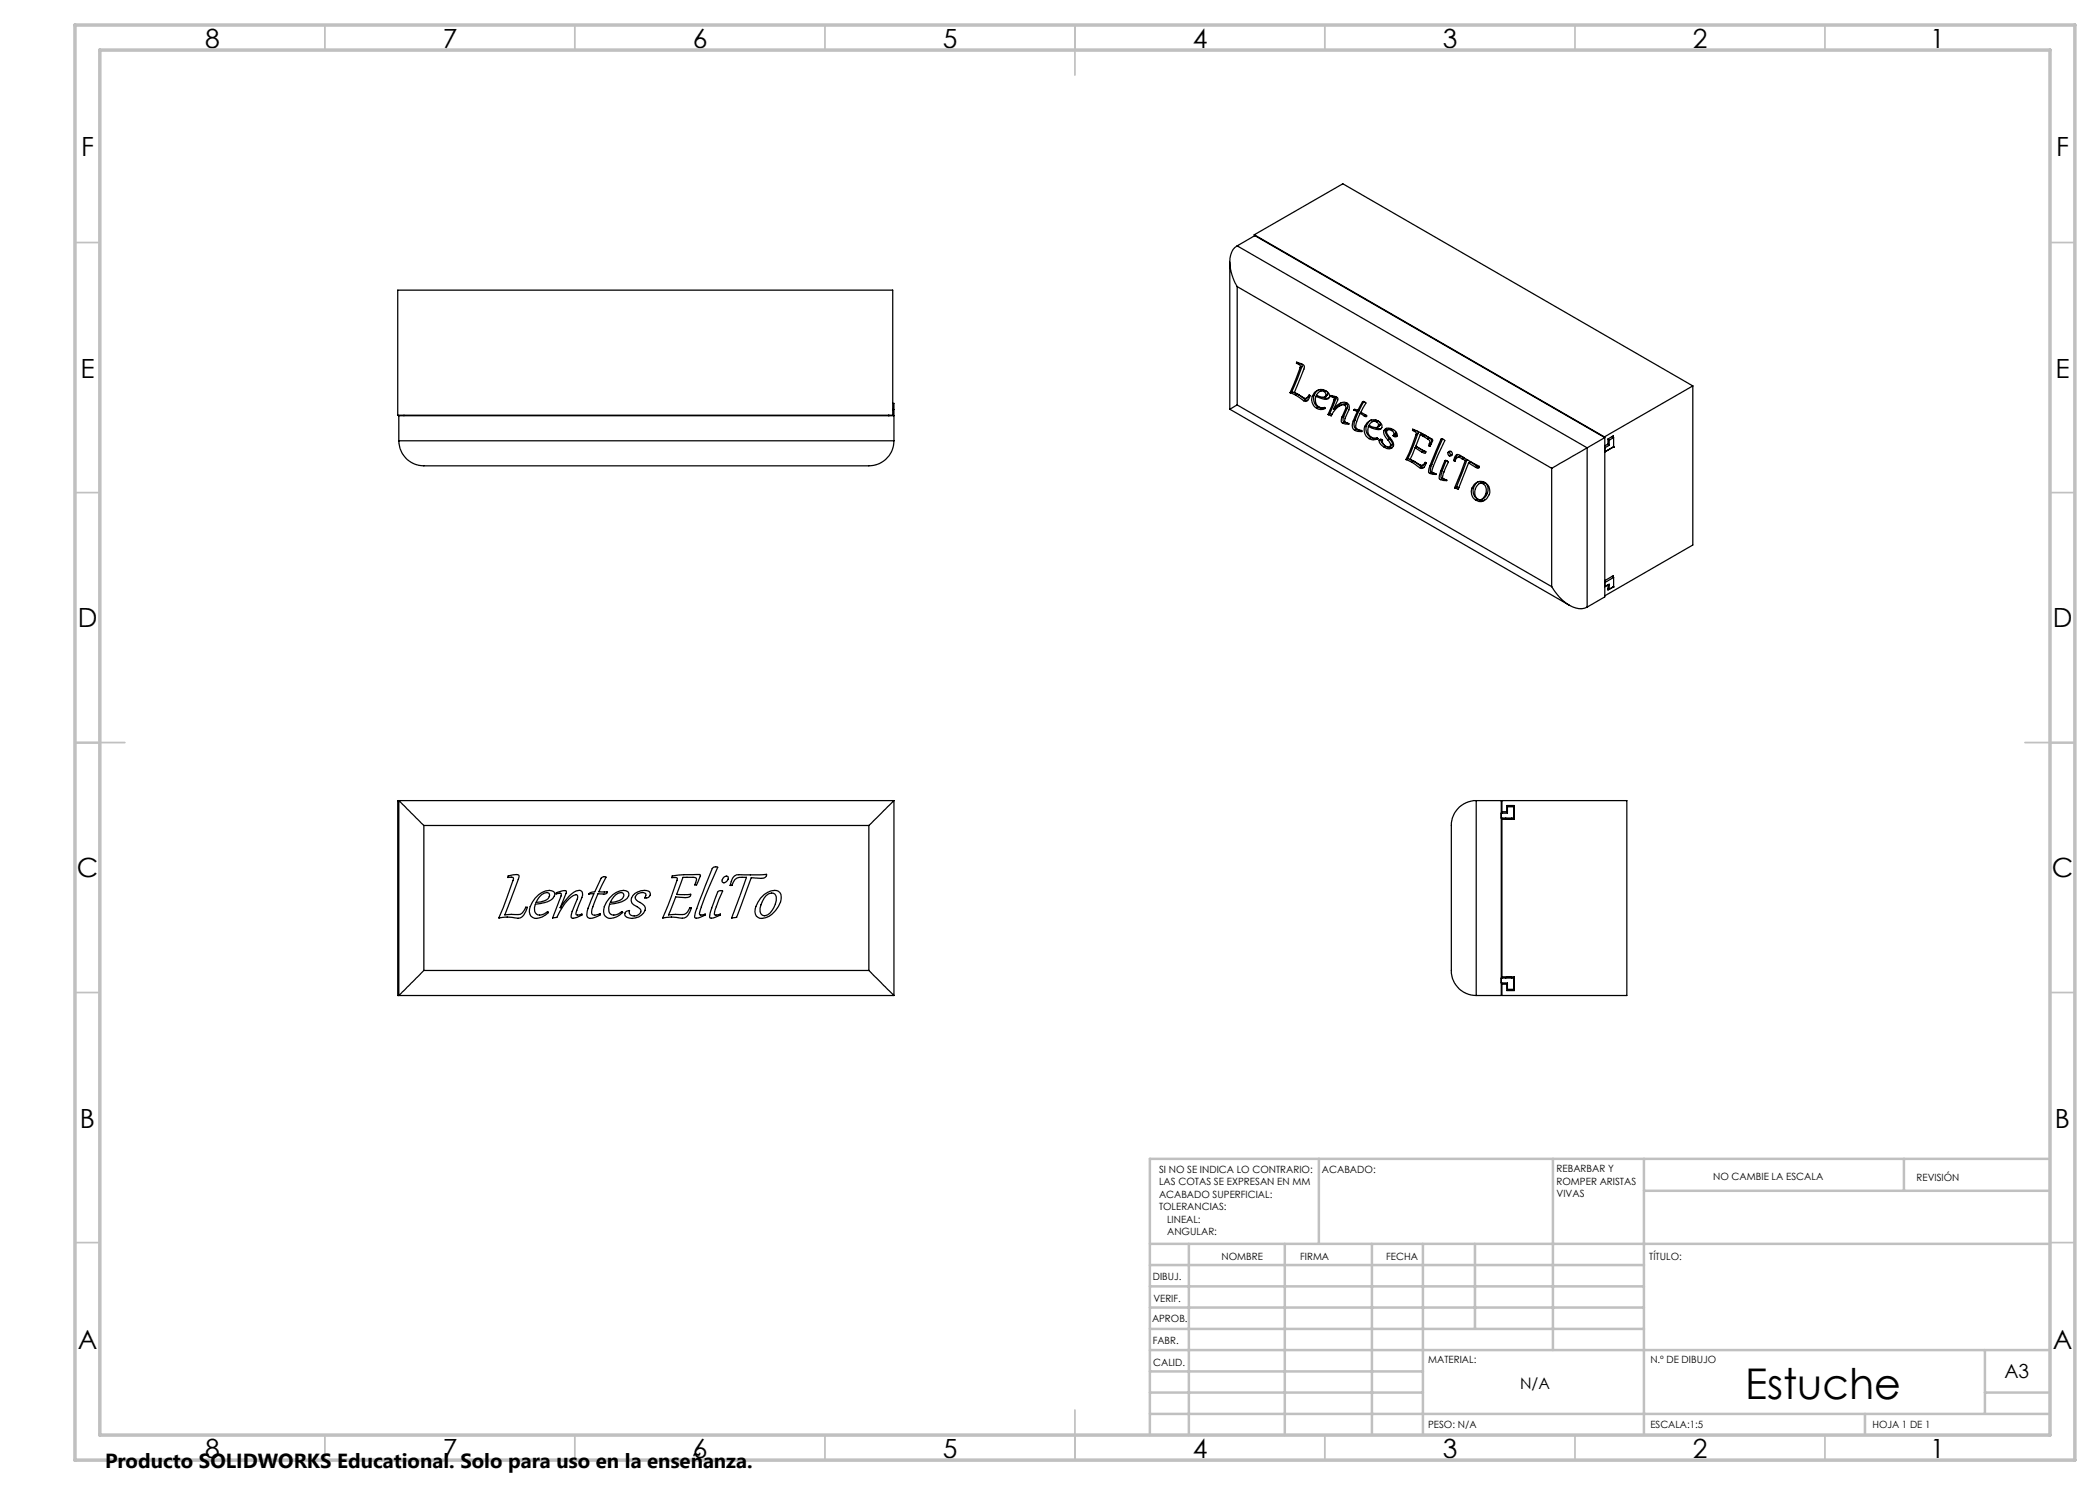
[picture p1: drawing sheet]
<svg xmlns="http://www.w3.org/2000/svg" width="420mm" height="297mm" viewBox="0 0 420 297" stroke-linecap="round" stroke-linejoin="round" font-family="sans-serif">
<g fill="none" stroke="#000" stroke-width=".25">
<path d="M79.6 58h98.9v25h-98.9zM246 52.4v29.4M247.4 49.2a3.8 3.8 0 0 0-1.4 4l.1 .8a10.5 10.5 0 0 0 1.3 3.3M247.4 57.3l62.9 36.4M247.4 49.2l70 40.4M247.4 49.2l3.6-2.1 70 40.4M247.4 57.3v23.7M250.9 47v.2M250.9 47l70 40.4M250.9 47l17.7-10.2 70 40.4M258 78.5l.1 .1M258.1 78.6l1.1 .5"/>
<path d="M258.4 78.3h.1M258.4 78.3l-.4 .2M258.4 78.3l.5 .2M258.4 78.3l-.3 .3M258.9 78.5l2.1 1.2 .5-.2 .3-.5 .2 .1a1.2 1.2 0 0 1-.9 1.2l-.4-.2M259.1 78.6l.4 .2M259.2 79.1l1.5 1M259.3 72.7v-.3l1.2 .5 .4 .5-2 5.1M259.3 72.7l.5 .2M259.5 78.8l1.6 1.1M259.5 78.8l-.3 .3M259.6 72.5l-.3 .2"/>
<path d="M259.8 72.9l.3 .3-.1 .4M260 73.6l-2 4.9M260.1 72.7l-.3 .2M260.2 72.8l.2 .2v.3M260.4 73.3l-2 5M260.4 73.3l-.4 .3M261.1 79.9l.4 .1M261.1 79.9l-.4 .2M262 79.1l-.7 .5M262.5 79.2a1.8 1.8 0 0 1 1.7-1.3 1.8 1.8 0 0 1 1.7 1.2 .85 .85 0 0 1-.5 .8 .85 .85 0 0 1-.9-.1l-1.3-.5M262.5 79.2a2.06 2.06 0 0 0 .8 2.5M262.8 79.1a2.03 2.03 0 0 0 .9 2.4"/>
<path d="M262.8 79.1l-.3 .1M263.2 79.3a1.51 1.51 0 0 0 .1 1.7 1.51 1.51 0 0 0 1.6 .5l.1 .2a1.67 1.67 0 0 1-1.7 0M263.5 79.1l-.3 .2M263.8 78l-.5 .2-.5 .9M264.5 79.4l.8 .3 .4-.1M264.7 78l-.8 .3M264.8 78.3a1.12 1.12 0 0 0-1.5 .8l1.2 .4 .4-.1 .2-.2M264.8 78.3l.3 .4v.5M265.1 78.1l-.3 .2M265.3 79.2l-.3 .2M265.4 78.3l.1 .7M265.5 79l-.2 .2"/>
<path d="M265.5 79l-.4 .2M266.1 79.3v-.2l.7 .1 .5 .2 .3 .3-.9 2.2M266.1 79.3l.6 .2M266.4 79.1l-.3 .2M266.7 79.5l.2 .3-.1 .2M266.7 79.5l.3-.2 .2 .2v.3M267.2 79.8l-1.2 2.9M267.2 79.8l-.4 .2M338.6 77.2l-17.7 10.2M338.6 77.2v31.8l-17.6 10.2M79.8 88.2a5 5 0 0 0 5 5h89a5 5 0 0 0 5-5M79.8 88.2h99"/>
<path d="M80.8 83v.1M177.8 83v.1M178.5 80.7h.3v7.5M178.5 81.9h.3M178.8 83.1h-99v5.1M246 81.8l67.9 39.3M247.4 81l-1.4 .8M247.4 81l62.9 36.3M263.7 81.5l.8 .2 .5-.1M263.7 81.5l-.4 .2M265.6 82.9h.1M266 82.7l.4 .2"/>
<path d="M266 82.7l-.4 .2M266 82.7l-.3 .2M266.7 81.9a2.35 2.35 0 0 1 2.6-1.3l.4 .3a1.3 1.3 0 0 1-.1 1.5l-.6 1.2-.1 .7 .9 .4v.1l-1.3-.2M266.8 80l-1.2 2.9M268.2 80.6l-1.5 1.3M268.4 83.4l-.1 .9 .2 .3M268.7 83.3l-.1 .8 .3 .3M268.7 83.3l-.3 .1M268.9 84.4l.6 .2M268.9 84.4l-.4 .2M268.9 81a2.54 2.54 0 0 0-2.3 1.4l-.4 .8-.5-.3M268.9 81l.3 .4-.1 .4"/>
<path d="M269.1 81.8l-.7 1.6M269.2 80.8l.3 .4v.4M269.2 80.8l-.4-.1-.9 .5M269.2 80.8l-.3 .2M269.5 81.6l-.8 1.7M269.5 81.6l-.4 .2M270.7 84.2a1.37 1.37 0 0 0 .3 1.9M270.8 81.9h.4l.4 .2M270.8 82l.7 .3M270.8 81.9v.1M270.9 81.9h-.1M270.9 81.9l-.1 .1"/>
<path d="M271 86.1l1.4 .2-.1-.2M271 84a1.34 1.34 0 0 0 .3 1.9M271 84l-.3 .2M271.3 85.9l1 .2M271.3 85.9l-.3 .2M271.5 82.3l-.8 1.9M271.6 82.1h.2M271.8 82.1l-.8 1.9M271.8 82.1l-.3 .2M272 82.7l-.7 1.7a1.07 1.07 0 0 0-.1 1.2 1.07 1.07 0 0 0 1.1 .5M272 82.7l.9 .5M272.3 82.5l-.3 .2"/>
<path d="M272.5 80.4l.2-.1 .5 .3-1 1.8 1.1 .7-.1 .3-.3-.2M272.5 80.4l-.9 1.7M272.7 80.3l-.2 .1M272.8 80.3l-.9 1.6-.3 .2M272.9 85.3a2.02 2.02 0 0 0 .9 2.4M273.2 83l-.3 .2M273.3 85.1a2.02 2.02 0 0 0 .9 2.4M273.3 85.1l-.4 .2M273.7 85.3a1.55 1.55 0 0 0 .1 1.7 1.55 1.55 0 0 0 1.6 .6l.1 .2M273.8 87.7a1.67 1.67 0 0 0 1.7 .1M273.9 85.2l-.2 .1M274.2 87.5l.8 .3 .5-.1"/>
<path d="M274.2 87.5l-.4 .2M274.2 84l-.4 .3-.5 .8M275.1 85.5l.7 .2h.5M275.2 84l-.8 .3M275.3 84.4l.4 .4v.4M275.3 84.4a1.03 1.03 0 0 0-1.5 .7l1.2 .4h.4l.3-.3M275.5 87.8h.1M275.6 84.2l-.3 .2M275.7 84.2a1.02 1.02 0 0 1 .5 1.6 3 3 0 0 1-2.5-.5M275.7 84.2a1.86 1.86 0 0 0-2.8 1.1M275.8 88l.4-.1 .3 .1a1.21 1.21 0 0 0 1.5 1.3l.1-.2M275.8 88l.1 .5 .3 .4 .7 .6"/>
<path d="M275.8 88l.4-.2v.5l.6 .7M275.8 85.3l-.3 .2M275.9 84.4l.1 .6M276 85l-.2 .2M276 85l-.3 .2M276.8 86.1a1.38 1.38 0 0 1 2.1 0l.5 .7v.4M276.8 86.1a1.86 1.86 0 0 0 .7 1.8M277.1 85.9a1.94 1.94 0 0 0 .8 1.9M277.1 85.9l-.3 .2M277.2 89.3l-.3 .2M277.3 85.7l-.2 .2M277.5 89.4l.7 .2 .3-.1"/>
<path d="M277.5 87.9l.6 .8v.4M277.8 85.8l-.3 .2M277.9 87.8l.5 .7v.4M277.9 87.8l-.4 .1M278.2 85.8h-.3M278.3 86.1l-.6-.2a.45 .45 0 0 0-.4 .6l.7 1a1.87 1.87 0 0 1 .7 1.7 1.18 1.18 0 0 1-1.8 .3M278.3 86.1l.5 .4v.4M278.4 88.9l-.5 .5M278.4 88.9l-.3 .2M278.6 87.1l.3 .2M278.6 87.1h.1M278.6 85.9l-.3 .2"/>
<path d="M278.8 86.9l-.2 .2M279 86.9l.2 .2M279 86.9h.1M279 86.9l-.4 .2M279.1 86.3l.1 .4M279.2 86.7l-.2 .2M279.2 86.7l-.4 .2M279.2 87.1l.2 .1M279.2 87.1l-.3 .2M279.4 87.2l-.2 .2-.3-.1M281.2 91.9h.1M281.2 91.9l1.2 .6"/>
<path d="M281.6 91.7h.1M281.6 91.7l-.4 .2M281.6 91.7l.4 .2M282.3 92l.5 .2M282.4 92.5l1.6 1.1M282.5 86.1v-.3l1 .4 2.9 1.6 .1 .4-.5 1.1-.2-.2M282.5 86.1l.4 .2M282.8 92.2l1.5 1.2M282.8 85.9l-.3 .2M282.8 92.2l-.4 .3M282.9 86.3l.3 .2v.4M283 89.5l-1 2.4 2.4 1.2 .3-.1 .3-.5 .3 .1a1.11 1.11 0 0 1-1 1.1l-.3-.1"/>
<path d="M283 89.5l1.4 .9M283.2 86.9l-2 5M283.2 86.1l-.3 .2M283.4 89.4l-.4 .1M283.5 86.3l.1 .4M283.6 86.7l-2 5M283.6 86.7l-.4 .2M283.7 89.6l1 .6M284.1 86.9l-.9 2.3 2 1.1-.2 .4-.6-.3M284.1 86.9l.4 .3M284.1 86.9l.3-.2 .5 .3M284.3 93.4l.5 .1"/>
<path d="M284.3 93.4l-.3 .2M284.5 87.2l.2 .1M284.7 87.3l.8 .5M284.7 90.2l.5 .2M284.7 90.2l-.3 .2M284.9 87l.1 .1M284.9 87l-.4 .2M284.9 92.8l-.3 .2M285 87.1l.9 .5M285 87.1l-.3 .2M285.2 92.5l-.3 .3M285.5 87.8l.5 .4-.1 .6"/>
<path d="M285.9 88.8l-.1 .3M285.9 87.6l.4 .3-.1 .7M285.9 87.6l-.4 .2M286 93.1l-.3 1.2 .1 .2 .2 .2M286.1 88.9v.1M286.1 88.9l-.3 .2M286.2 88.6l-.1 .3M286.2 88.6l-.3 .2M286.3 94.5l.6 .2M286.3 94.5l-.3 .2M286.3 92.9l-.2 1.2 .2 .4M286.3 92.9l-.3 .2"/>
<path d="M288.1 94.3l-.3 1.2 .1 .3 .2 .1M288.2 87.9l.2-.1 .6 .3a23.2 23.2 0 0 0-2.6 6.1l.1 .3 .7 .3v.1l-1.2-.2M288.2 87.9l-2.2 5.2M288.4 87.8l-.2 .1M288.4 95.7l.6 .2M288.4 95.7l-.3 .2M288.5 94.1l-.3 1.2 .2 .4M288.5 94.1l-.4 .2M288.5 87.8l-2.2 5.1M289 92.2l.4-.1 .3 .3-1.1 2.4a.76 .76 0 0 0 0 .8 .76 .76 0 0 0 .7 .4v.1h-.7l-.5-.2M289 92.2l-.9 2.1M289.1 92.1l-.1 .1"/>
<path d="M289.2 92.1l-.7 2M289.6 90.5a.46 .46 0 0 1 .6-.2 .46 .46 0 0 1 .2 .6 .46 .46 0 0 1-.6 .3M289.6 90.5v.4l.2 .3M289.6 90.5l.4-.2-.1 .3 .3 .3M290.2 90.9l.2 .1M290.2 90.9l-.4 .3M290.9 91.5l.4-.6 .7 .1 3.9 2.3-.2 .3-.5-.1M290.9 91.5l-.2 .6M290.9 97.5l.1 .1M291.3 91.4l-.2 .5-.4 .2M291.3 91.4l-.4 .1M291.3 97.3l.1 .1"/>
<path d="M291.3 97.3l-.4 .2M291.4 97.4l.4 .1M291.4 97.4l-.4 .2M291.5 91.5a.86 .86 0 0 1 1.3 0l-.4 .3M291.5 90.9l-.2 .5M292.4 91.8a.81 .81 0 0 0-.9-.3 .81 .81 0 0 0-.5 .7l-.3-.1M292.4 91.8l.7 .3M293.1 92.1l-2.2 5.4M293.1 92.1l.3-.2-2.1 5.4M293.7 92.6l-2.1 5.3-.6-.3M293.7 92.6l1.5 .9M293.7 92.6l.4-.2 1.4 .9"/>
<path d="M294.4 97.7a1.89 1.89 0 0 1 2.8-1 1.89 1.89 0 0 1 .2 3 1.58 1.58 0 0 1-2.2 .3M294.4 97.7a1.96 1.96 0 0 0 .8 2.3M294.7 97.5a2.04 2.04 0 0 0 .9 2.4M294.7 97.5l-.3 .2M295.5 93.3l-.3 .2M295.5 93.3l.4 .1M295.6 99.9l.5 .2 .8-.1M295.6 99.9l-.4 .1M295.7 96.3l-.5 .4-.5 .8M296.6 96.7l.2 .2a1.75 1.75 0 0 1 .3 1.9M296.6 96.7a1.16 1.16 0 0 0-1.5 1.1 1.54 1.54 0 0 0 .9 2.2 1.64 1.64 0 0 0 1.1-1.2M297 96.5l-.5-.1-.7 .3"/>
<path d="M297 96.5l.2 .2a1.75 1.75 0 0 1 .3 1.9M297 96.5l-.4 .2M297.5 98.6l-.5 .8-.6 .5M297.5 98.6l-.4 .2M310.3 93.7v23.6M317.4 89.6l-7.1 4.1M317.4 89.6v31.8M320.9 87.4v.1M321 87.5v31.9l-3.6 2M321 87.5l-3.6 2.1M321.5 88.9l.3 .2M321.6 87.9l.2 .1"/>
<path d="M321.8 89.1l-.8 .5M321.8 88v1.1M322.4 87.3l.3 .2M322.7 89.4h.1M322.7 87.5v-.3l-1.1 .6v1l-.6 .4M322.7 87.5l-.9 .5M322.7 87.5v1.9l-1.7 1 1.7-1M310.3 117.3a8.6 8.6 0 0 0 5.5 4.4h.6l1-.3M321.6 117h.1M321.6 117l-.6 .3 .8-.5v1.1M321.6 117.7l.2 .2M321.6 117v1l1.1-.6"/>
<path d="M322.4 115.3l.3 .2M322.7 117.4h.1M322.7 115.5v-.4l-1.7 1M322.7 115.5v1.8l-.9 .6M322.7 115.5l-1.7 1M84.8 165.1l-5-5v39l5-5M84.8 165.1h89M84.8 165.1v29M101.6 175.2a2.5 2.5 0 0 1 2.1-.2 .71 .71 0 0 1-.1 .9l-2.6 7.1 1.2-.1a3.3 3.3 0 0 0 2.2-.2l.8-1.3 .3 .1a2.5 2.5 0 0 1-1.9 2.2l-.6-.1a7.5 7.5 0 0 0-3.2 0l.8-2.1 2.1-5.7-.2-.3h-.9zM107 179.6a3.1 3.1 0 0 1 3.7-1.3l.2 .4a2.03 2.03 0 0 1-1.9 1.8l-1.9 .3a1.36 1.36 0 0 0 .8 2.2l1-.2 .6-.5 .1 .1a2.78 2.78 0 0 1-3.1 1.1 1.63 1.63 0 0 1-.5-2.2zM107.9 179.3a1.64 1.64 0 0 1 1.9-.7 1.08 1.08 0 0 1-.9 1.6l-1.7 .3zM117.8 178.8h.1"/>
<path d="M120.4 175.5l.4-.2 .4 .1-1.4 3h1.6v.1l-.3 .3-1.5-.1-.6 1.5a3.7 3.7 0 0 0-.6 2.7 1.41 1.41 0 0 0 1.7-.2v.3l-.6 .3a2.05 2.05 0 0 1-2 .1 2.14 2.14 0 0 1 .1-1.8l1.2-2.9-1 .1 .3-.3 .9-.1zM121.9 179.6a3 3 0 0 1 3.7-1.3l.1 .2a1.2 1.2 0 0 1-.8 1.6 7.3 7.3 0 0 1-3 .8 1.5 1.5 0 0 0 .5 2.1 2.3 2.3 0 0 0 2-.7l.1 .2a3.3 3.3 0 0 1-2.8 1.2 1.59 1.59 0 0 1-.8-2.4zM122.8 179.3a1.57 1.57 0 0 1 1.8-.7l.1 .2a1.12 1.12 0 0 1-1 1.4l-1.6 .3zM127 178.7a2.58 2.58 0 0 1 2.9-.3 .82 .82 0 0 1-.1 .9 .82 .82 0 0 1-.9 .3 .58 .58 0 0 0 .2-.8 .58 .58 0 0 0-.6-.3 1.2 1.2 0 0 0-1.4 1.2l.5 .6a2.47 2.47 0 0 1 1.5 1.3 2.6 2.6 0 0 1-4.1 1.6 .68 .68 0 0 1 .4-1l.5-.1a.77 .77 0 0 0 .1 .9 .77 .77 0 0 0 .8 .2 1.06 1.06 0 0 0 1.3-1.3l-.7-.6a1.4 1.4 0 0 1-1.2-1.2 1.4 1.4 0 0 1 .8-1.4zM134.4 175.2a16.3 16.3 0 0 1 5.7-.2l-.8 2h-.3l.3-.9-.1-.5a1.38 1.38 0 0 0-1.2-.1h-1.4l-1.3 3.4h2.8v.2l-.2 .3a5.7 5.7 0 0 1-2.8 0l-1.4 3.6 1.4-.1a2.64 2.64 0 0 0 2.4-.5l.5-.9 .3 .1a2.35 2.35 0 0 1-1.8 2.1l-.6-.1a7.9 7.9 0 0 0-3.4 0l1.2-2.8 1.8-5-.3-.3h-.8zM142.6 173.5l.5-.1 .4 .1a59.3 59.3 0 0 0-3.6 8.9v.5a1.04 1.04 0 0 0 1.1-.1v.2a2.44 2.44 0 0 1-2 .5l.1-1.1 .8-2.2zM143.6 178.3l.5-.2 .4 .1-1.4 3.6a1.27 1.27 0 0 0-.2 1.2l1.2-.2v.2a2.84 2.84 0 0 1-2.1 .6l.1-1.3zM144.8 175.4l.7-.1a.8 .8 0 0 1-.1 .9 .8 .8 0 0 1-.9 .2 .7 .7 0 0 1 .3-1zM146.9 175.2l.4-.2 .5-.1h5.5a.71 .71 0 0 1-.5 .7l-2.6-.1-2.9 8-1 .1 3-8.1h-.5a1.92 1.92 0 0 0-2.4 1.6h-.4l.4-1.2zM152.1 179.6a3.1 3.1 0 0 1 3.6-1.3 2.22 2.22 0 0 1 0 3 3.9 3.9 0 0 1-3.8 2.4 1.6 1.6 0 0 1-.7-2.4zM153.2 179.1a1.16 1.16 0 0 1 2 0 3.9 3.9 0 0 1-1.7 3.9l-.6 .2a.91 .91 0 0 1-.9-.9 4.6 4.6 0 0 1 1.2-3.2zM173.8 165.1v29"/>
<path d="M178.8 160.1l-5 5M178.8 160.1h-99.2v39h99.2M178.8 160.1v39M295.2 160.1a4.9 4.9 0 0 0-4.9 5v29a5 5 0 0 0 4.9 5M295.2 160.1h5v39h-5M295.2 160.1v39M300.2 162.6h1.3v-1.2h1.3v2.2h-2.6M300.4 162.6v-2.5h25v39h-25v-2.5M300.4 162.3h1v-1.2h1.5v2.8h-2.5M300.4 163.6v32M301.1 163.6l.5 .3M302.4 163.6l-.5 .3"/>
<path d="M84.8 194.1h89M109.7 182.5h.1M110.5 183.6h.1M112 181.5a8.2 8.2 0 0 1 3.3-3.3l.5-.1a.6 .6 0 0 1 .7 .5 4.5 4.5 0 0 1-.7 2.3l-.6 1.9 .2 .2 1-.2v.2a2.52 2.52 0 0 1-2.1 .5l-.1-.1a5.4 5.4 0 0 1 .8-2.5 2.07 2.07 0 0 0 .5-1.8l-.2-.1a4 4 0 0 0-2.6 2.1l-1.3 2.4-.8 .1M112 181.5h.1M112 181.5l1.3-3.2-.3-.2h-.4l-1.3 .4-.1 .3a.93 .93 0 0 1 1.1-.1l-.1 .5-1.7 4.4M121.9 180.8v.1M173.8 194.1l5 5M300.2 195.6h2.6v2.3h-1.3v-1.3h-1.3M300.4 195.4h2.5v2.7h-1.5v-1.3h-1M301.6 195.4l-.5 .2M301.9 195.4l.5 .2"/>
</g>
<g fill="none" stroke="#c0c0c0" stroke-width=".35">
<path d="M65 5v5M115 5v5M165 5v5M215 5v10M265 5v5M315 5v5M365 5v5M15 48.5h5M410 48.5h5M15 98.5h5M410 98.5h5M15 148.5h10"/>
<path d="M405 148.5h10M15 198.5h5M410 198.5h5M15 248.5h5M410 248.5h5M65 287v5M115 287v5M165 287v5M215 282v10M265 287v5M315 287v5M365 287v5"/>
</g>
<g fill="none" stroke="#c0c0c0" stroke-width=".5">
<path d="M263.8 231.8v17M310.6 231.8v38.2M328.8 231.8v55.2M328.8 238.2h81.2M380.8 231.8v6.4M410 231.8h-180v55.2M230 248.8h180M230 257.3h98.8M230 253h98.8M237.8 248.8v38.2M257 248.8v38.2M274.4 248.8v38.2"/>
<path d="M284.6 248.8v38.2M295 248.8v17M230 265.8h98.8M230 261.5h98.8M230 278.5h54.6M230 274.3h54.6M230 270h180M397 278.5h13M397 270v12.8M230 282.8h180M373 282.8v4.2"/>
</g>
<path d="M15 5h400v287h-400zM20 10h390v277h-390z" fill="none" stroke="#c0c0c0" stroke-width=".7"/>
<text font-size="8.5" x="349" y="279.7">Estuche</text>
<g font-size="5.3">
<text x="41" y="9.5">8</text>
<text x="88.5" y="9.5">7</text>
<text x="138.5" y="9.5">6</text>
<text x="188.5" y="9.5">5</text>
<text x="238.5" y="9.5">4</text>
<text x="288.5" y="9.5">3</text>
<text x="338.5" y="9.5">2</text>
<text x="386" y="9.5">1</text>
<text x="16.2" y="31.3">F</text>
<text x="411.2" y="31.3">F</text>
<text x="16.1" y="75.5">E</text>
<text x="411.1" y="75.5">E</text>
<text x="15.5" y="125.5">D</text>
<text x="410.5" y="125.5">D</text>
<text x="15.4" y="175.5">C</text>
<text x="410.4" y="175.5">C</text>
<text x="16" y="225.5">B</text>
<text x="411" y="225.5">B</text>
<text x="15.5" y="269.8">A</text>
<text x="410.5" y="269.8">A</text>
<text x="41" y="291.5">8</text>
<text x="88.5" y="291.5">7</text>
<text x="138.5" y="291.5">6</text>
<text x="188.5" y="291.5">5</text>
<text x="238.5" y="291.5">4</text>
<text x="288.5" y="291.5">3</text>
<text x="338.5" y="291.5">2</text>
<text x="386" y="291.5">1</text>
</g>
<text font-size="4.1" x="21" y="293.7">Producto SOLIDWORKS Educational. Solo para uso en la enseñanza.</text>
<text font-size="3.9" x="400.9" y="275.5">A3</text>
<text font-size="3.2" x="304" y="277.9">N/A</text>
<g font-size="2">
<text x="231.8" y="234.6">SI NO SE INDICA LO CONTRARIO:</text>
<text x="231.8" y="237.1">LAS COTAS SE EXPRESAN EN MM</text>
<text x="231.8" y="239.6">ACABADO SUPERFICIAL:</text>
<text x="264.4" y="234.6">ACABADO:</text>
<text x="311.3" y="234.5">REBARBAR Y</text>
<text x="311.3" y="237">ROMPER ARISTAS</text>
<text x="311.3" y="239.5">VIVAS</text>
<text x="342.6" y="236">NO CAMBIE LA ESCALA</text>
<text x="383.3" y="236.2">REVISIÓN</text>
<text x="231.8" y="242.1">TOLERANCIAS:</text>
<text x="233.4" y="244.6">LINEAL:</text>
<text x="233.4" y="247.1">ANGULAR:</text>
<text x="244.3" y="252">NOMBRE</text>
<text x="260" y="251.9">FIRMA</text>
<text x="277.2" y="251.9">FECHA</text>
<text x="329.9" y="251.9">TÍTULO:</text>
<text x="230.6" y="256.1">DIBUJ.</text>
<text x="230.7" y="260.3">VERIF.</text>
<text x="230.4" y="264.4">APROB.</text>
<text x="230.5" y="268.8">FABR.</text>
<text x="230.7" y="273.1">CALID.</text>
<text x="285.6" y="272.5">MATERIAL:</text>
<text x="330.1" y="272.5">N.º DE DIBUJO</text>
<text x="285.6" y="285.5">PESO: N/A</text>
<text x="330.1" y="285.6">ESCALA:1:5</text>
<text x="374.5" y="285.6">HOJA 1 DE 1</text>
</g>
</svg>
